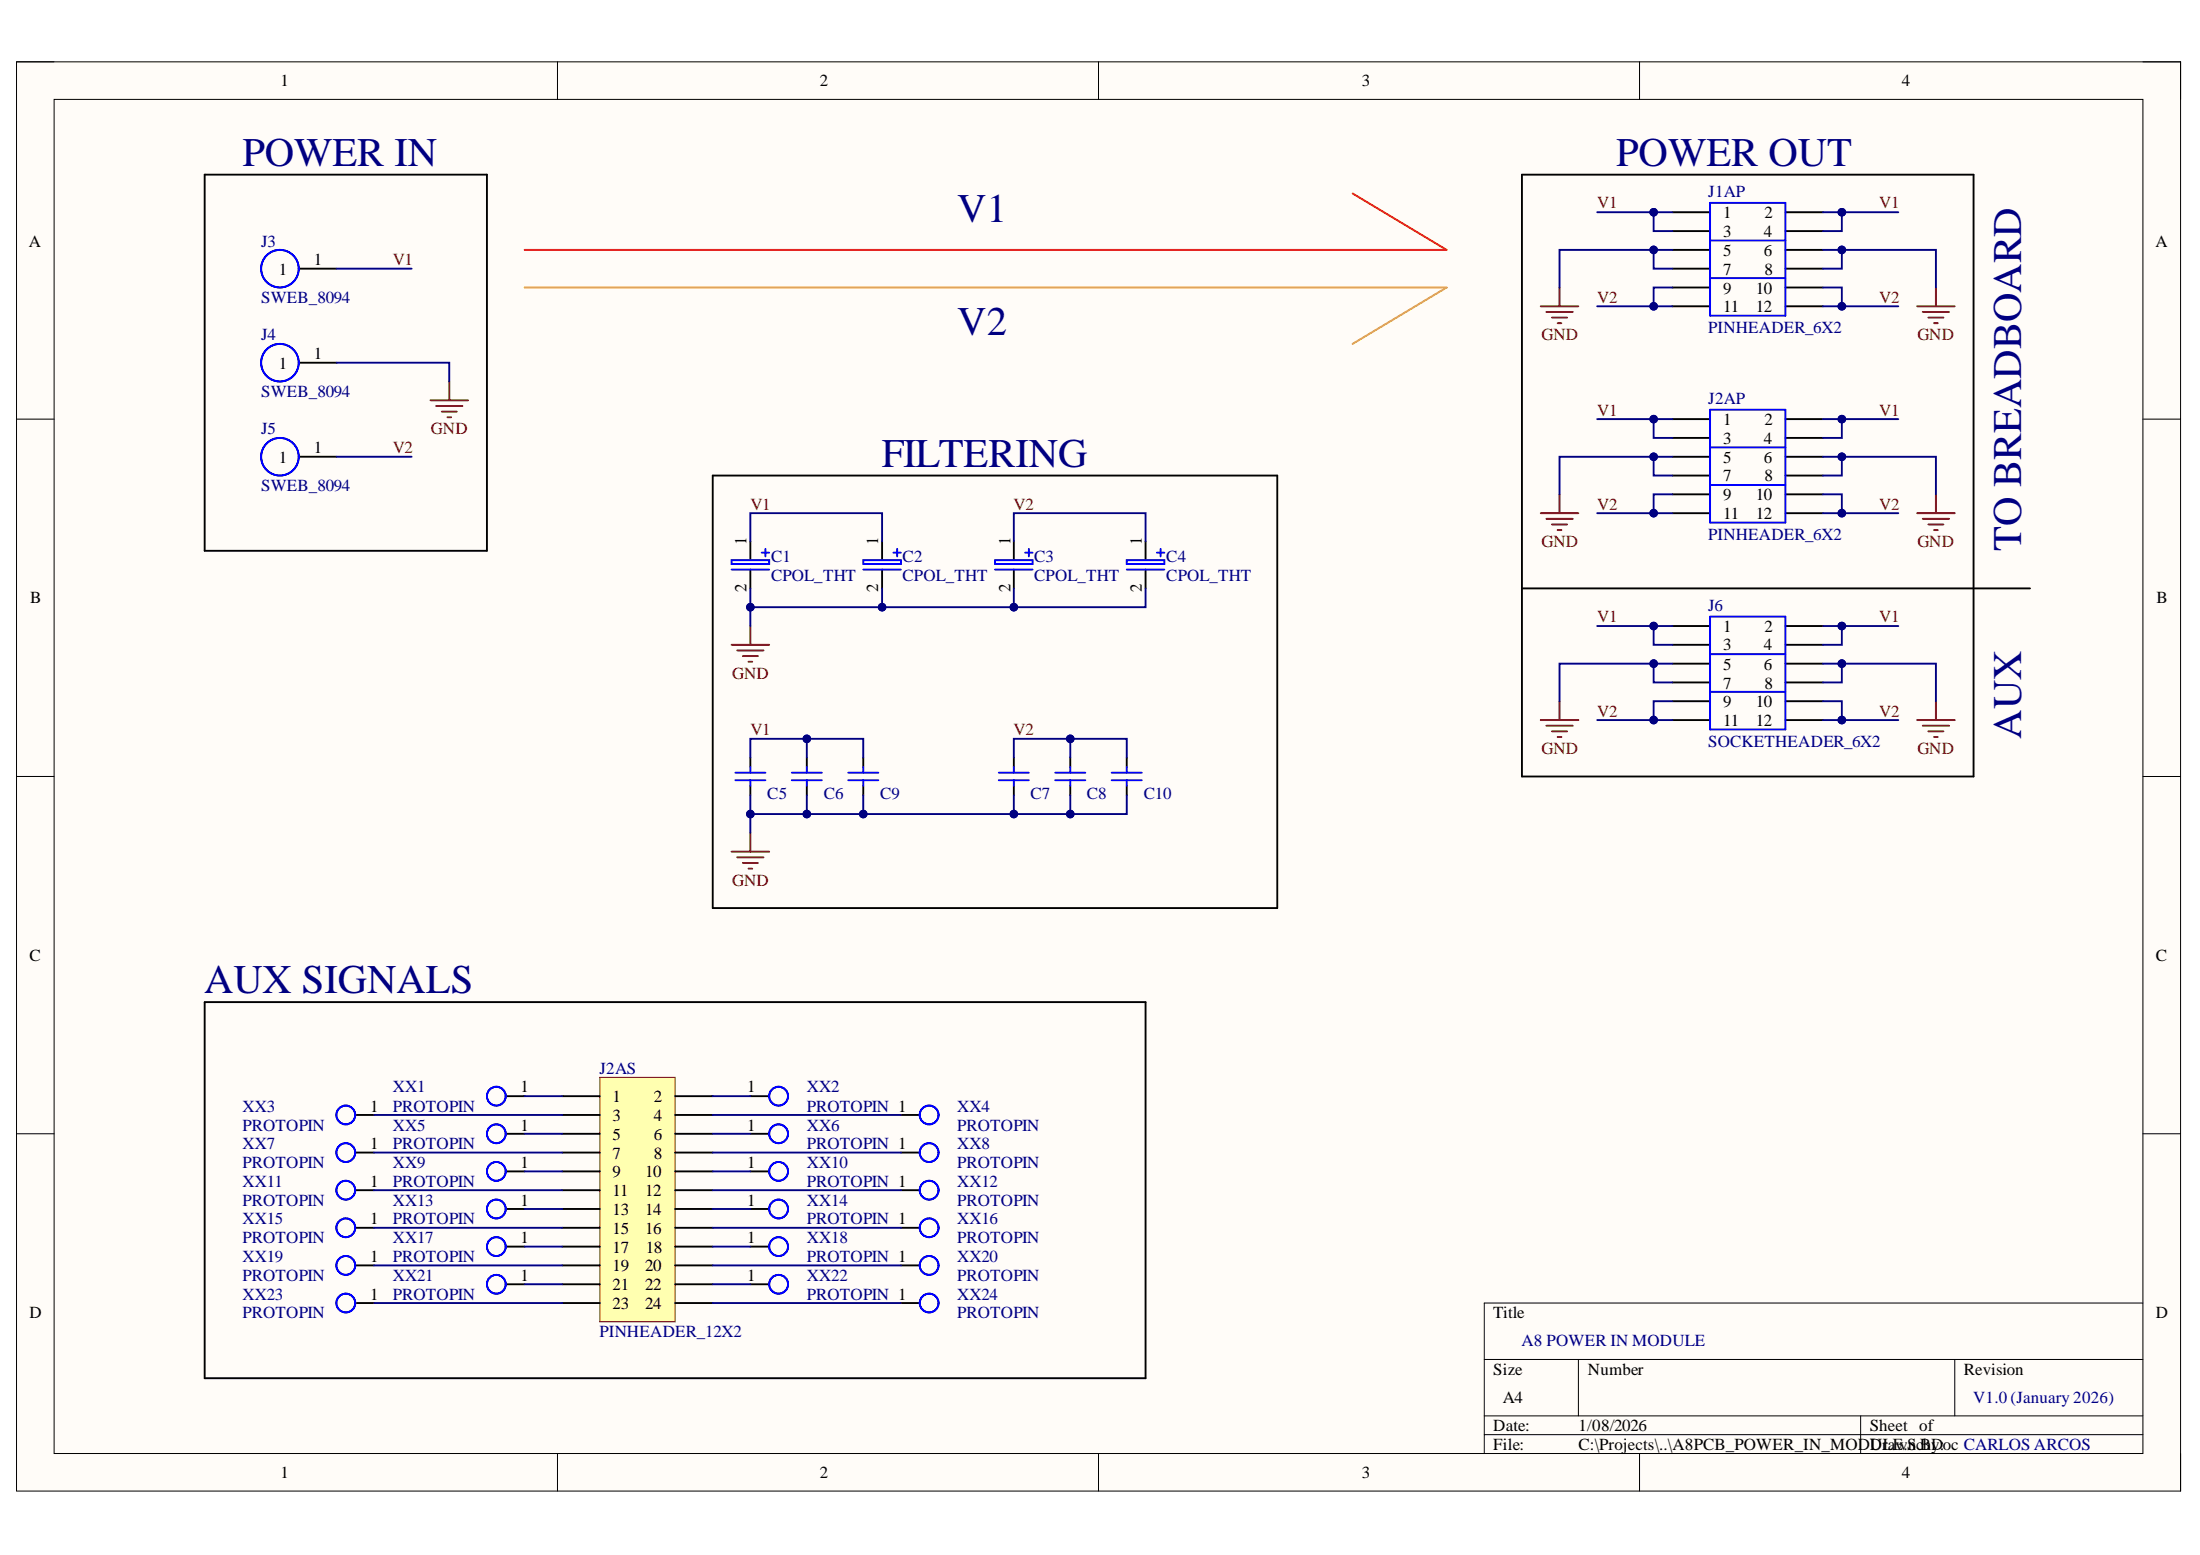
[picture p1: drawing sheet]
<svg xmlns="http://www.w3.org/2000/svg" width="297mm" height="210mm" viewBox="0 0 297 210" stroke-linecap="round" stroke-linejoin="round" font-family="sans-serif">
<path d="M2.2 8.3h292.2v193h-292.2z" fill-rule="evenodd" fill="#fffcf8"/>
<path d="M2.2 8.3h292.2v193h-292.2z" fill="none" stroke="#000" stroke-width=".14"/>
<path d="M7.3 13.4h282v182.8h-282z" fill-rule="evenodd" fill="#fffcf8"/>
<g fill="none" stroke="#000" stroke-width=".14">
<path d="M2.2 8.3h5.1M7.3 13.4h282v182.8h-282zM75.3 8.3v5.1M148.3 8.3v5.1M221.4 8.3v5.1M289.3 8.3h5.1v5.1M2.2 56.6h5.1M289.3 56.6h5.1M2.2 104.8h5.1M289.3 104.8h5.1M2.2 153h5.1M289.3 153h5.1"/>
<path d="M289.3 175.9h-88.9v20.3M75.3 196.2v5.1M148.3 196.2v5.1M200.4 183.5h88.9M200.4 191.1h88.9M200.4 193.7h88.9M213.1 183.5v7.6M221.4 196.2v5.1M251.2 191.1v5.1M263.9 183.5v7.6M294.4 196.2v5.1"/>
</g>
<path d="M40.3 36.3h5.1M40.3 49h5.1M40.3 61.7h5.1" fill="none" stroke="#000" stroke-width=".25"/>
<g fill="none" stroke="#00f" stroke-width=".25">
<circle cx="37.8" cy="36.3" r="2.54"/>
<circle cx="37.8" cy="49" r="2.54"/>
<circle cx="37.8" cy="61.7" r="2.54"/>
</g>
<path d="M81 145.4h10.2v33h-10.2z" fill-rule="evenodd" fill="#ffffb0"/>
<path d="M81 145.4h10.2v33h-10.2z" fill="none" stroke="#800000" stroke-width=".14"/>
<g fill="none" stroke="#000" stroke-width=".25">
<path d="M27.6 23.6h38.1v50.7h-38.1zM205.5 23.6h61v81.2h-61zM225.8 28.6h5.1M225.8 31.2h5.1M225.8 33.7h5.1M225.8 36.3h5.1M225.8 38.8h5.1M241.1 28.6h5M241.1 31.2h5M241.1 33.7h5M241.1 36.3h5M241.1 38.8h5"/>
<path d="M225.8 41.3h5.1M225.8 56.6h5.1M225.8 59.1h5.1M241.1 41.3h5M241.1 56.6h5M241.1 59.1h5M96.2 64.2h76.3v58.4h-76.3zM101.3 73.1v2.5M101.3 76.9v2.5M119.1 73.1v2.5M119.1 76.9v2.5M136.9 73.1v2.5"/>
<path d="M136.9 76.9v2.5M154.7 73.1v2.5M154.7 76.9v2.5M205.5 79.4h68.6M225.8 61.7h5.1M225.8 64.2h5.1M225.8 66.7h5.1M225.8 69.3h5.1M241.1 61.7h5M241.1 64.2h5M241.1 66.7h5M241.1 69.3h5"/>
<path d="M225.8 84.5h5.1M225.8 87h5.1M225.8 89.6h5.1M225.8 92.1h5.1M225.8 94.7h5.1M225.8 97.2h5.1M241.1 84.5h5M241.1 87h5M241.1 89.6h5M241.1 92.1h5M241.1 94.7h5M241.1 97.2h5"/>
<path d="M101.3 102.3v1.2M101.3 106.1v1.2M108.9 102.3v1.2M108.9 106.1v1.2M116.6 102.3v1.2M116.6 106.1v1.2M136.9 102.3v1.2M136.9 106.1v1.2M144.5 102.3v1.2M144.5 106.1v1.2M152.1 102.3v1.2M152.1 106.1v1.2"/>
<path d="M27.6 135.3h127.1v50.7h-127.1zM48 150.5h2.5M48 155.6h2.5M68.3 148h2.5M68.3 153h2.5M68.3 158.1h2.5M75.9 148h5.1M75.9 150.5h5.1M75.9 153h5.1M75.9 155.6h5.1M75.9 158.1h5.1M91.2 148h5"/>
<path d="M91.2 150.5h5M91.2 153h5M91.2 155.6h5M91.2 158.1h5M101.3 148h2.6M101.3 153h2.6M101.3 158.1h2.6M121.6 150.5h2.6M121.6 155.6h2.6M48 160.7h2.5M48 165.7h2.5M48 170.8h2.5"/>
<path d="M48 175.9h2.5M68.3 163.2h2.5M68.3 168.3h2.5M68.3 173.4h2.5M75.9 160.7h5.1M75.9 163.2h5.1M75.9 165.7h5.1M75.9 168.3h5.1M75.9 170.8h5.1M75.9 173.4h5.1M75.9 175.9h5.1M91.2 160.7h5"/>
<path d="M91.2 163.2h5M91.2 165.7h5M91.2 168.3h5M91.2 170.8h5M91.2 173.4h5M91.2 175.9h5M101.3 163.2h2.6M101.3 168.3h2.6M101.3 173.4h2.6M121.6 160.7h2.6M121.6 165.7h2.6M121.6 170.8h2.6"/>
<path d="M121.6 175.9h2.6"/>
</g>
<g fill="none" stroke="#00f" stroke-width=".25">
<path d="M230.9 32.5h10.2M230.9 37.5h10.2M230.9 27.4h10.2v15.2h-10.2zM230.9 55.3h10.2v15.2h-10.2zM98.8 75.6h5.1v.5h-5.1zM98.8 76.9h5.1M102.8 74.6h1.1M103.3 74.1v1M116.6 75.6h5v.5h-5zM116.6 76.9h5M120.6 74.6h1M121.1 74.1v1"/>
<path d="M134.3 75.6h5.1v.5h-5.1zM134.3 76.9h5.1M138.4 74.6h1M138.9 74.1v1M152.1 75.6h5.1v.5h-5.1zM152.1 76.9h5.1M156.2 74.6h1M156.7 74.1v1M230.9 60.4h10.2M230.9 65.5h10.2M230.9 83.2h10.2v15.3h-10.2zM230.9 88.3h10.2"/>
<path d="M230.9 93.4h10.2M99.3 105.3h4M99.3 104.3h4M101.3 103.5v.8M101.3 105.3v.8M106.9 105.3h4.1M106.9 104.3h4.1M108.9 103.5v.8M108.9 105.3v.8M114.5 105.3h4.1M114.5 104.3h4.1M116.6 103.5v.8"/>
<path d="M116.6 105.3v.8M134.8 105.3h4.1M134.8 104.3h4.1M136.9 103.5v.8M136.9 105.3v.8M142.5 105.3h4M142.5 104.3h4M144.5 103.5v.8M144.5 105.3v.8M150.1 105.3h4.1M150.1 104.3h4.1M152.1 103.5v.8"/>
<path d="M152.1 105.3v.8"/>
<circle cx="46.7" cy="150.5" r="1.27"/>
<circle cx="46.7" cy="155.6" r="1.27"/>
<circle cx="67" cy="148" r="1.27"/>
<circle cx="67" cy="153" r="1.27"/>
<circle cx="67" cy="158.1" r="1.27"/>
<circle cx="105.1" cy="158.1" r="1.27"/>
<circle cx="105.1" cy="153" r="1.27"/>
<circle cx="105.1" cy="148" r="1.27"/>
<circle cx="125.4" cy="150.5" r="1.27"/>
<circle cx="125.4" cy="155.6" r="1.27"/>
<circle cx="125.5" cy="155.6" r="1.27"/>
<circle cx="125.5" cy="150.5" r="1.27"/>
<circle cx="46.7" cy="165.7" r="1.27"/>
<circle cx="46.7" cy="170.8" r="1.27"/>
<circle cx="46.7" cy="160.7" r="1.27"/>
<circle cx="46.7" cy="175.9" r="1.27"/>
<circle cx="67" cy="168.3" r="1.27"/>
<circle cx="67" cy="163.2" r="1.27"/>
<circle cx="67" cy="173.4" r="1.27"/>
<circle cx="105.1" cy="173.4" r="1.27"/>
<circle cx="105.1" cy="163.2" r="1.27"/>
<circle cx="105.1" cy="168.3" r="1.27"/>
<circle cx="125.4" cy="165.7" r="1.27"/>
<circle cx="125.4" cy="170.8" r="1.27"/>
<circle cx="125.4" cy="160.7" r="1.27"/>
<circle cx="125.5" cy="160.7" r="1.27"/>
<circle cx="125.5" cy="170.8" r="1.27"/>
<circle cx="125.5" cy="175.9" r="1.27"/>
<circle cx="125.5" cy="165.7" r="1.27"/>
</g>
<g fill="none" stroke="#800000" stroke-width=".25">
<path d="M210.6 38.8v2.5M261.4 38.8v2.5M58.1 54h5.1M58.9 54.8h3.5M59.6 55.6h2.1M60.4 56.3h.5M60.7 51.5v2.5M208 41.3h5.1M208.8 42.1h3.5M209.5 42.9h2.1M210.3 43.6h.5M258.8 41.3h5.1"/>
<path d="M259.6 42.1h3.6M260.4 42.9h2M261.1 43.6h.5M208 69.3h5.1M208.8 70h3.5M209.5 70.8h2.1M210.3 71.6h.5M210.6 66.7v2.6M258.8 69.3h5.1M259.6 70h3.6M260.4 70.8h2M261.1 71.6h.5"/>
<path d="M261.4 66.7v2.6M98.8 87h5.1M99.5 87.8h3.6M100.3 88.6h2M101.1 89.3h.5M101.3 84.5v2.5M208 97.2h5.1M208.8 98h3.5M209.5 98.7h2.1M210.3 99.5h.5M210.6 94.7v2.5M258.8 97.2h5.1"/>
<path d="M259.6 98h3.6M260.4 98.7h2M261.1 99.5h.5M261.4 94.7v2.5M98.8 115h5.1M99.5 115.7h3.6M100.3 116.5h2M101.1 117.2h.5M101.3 112.4v2.6"/>
</g>
<path d="M182.6 26.1l12.7 7.6h-124.5" fill="none" stroke="#f00" stroke-width=".25"/>
<path d="M70.8 38.8h124.5l-12.7 7.6" fill="none" stroke="#f90" stroke-width=".25"/>
<path d="M246.1 38.8h2.6v2.5h-2.6" fill="none" stroke="#000080" stroke-width=".25"/>
<circle cx="248.7" cy="41.3" r=".51" fill="#000080"/>
<circle cx="248.7" cy="41.3" r=".51" fill="none" stroke="#000080" stroke-width=".14"/>
<path d="M248.7 41.3h7.6" fill="none" stroke="#000080" stroke-width=".25"/>
<circle cx="248.7" cy="41.3" r=".51" fill="#000080"/>
<circle cx="248.7" cy="41.3" r=".51" fill="none" stroke="#000080" stroke-width=".14"/>
<path d="M225.8 38.8h-2.5v2.5h2.5" fill="none" stroke="#000080" stroke-width=".25"/>
<circle cx="223.3" cy="41.3" r=".51" fill="#000080"/>
<circle cx="223.3" cy="41.3" r=".51" fill="none" stroke="#000080" stroke-width=".14"/>
<path d="M215.6 41.3h7.7" fill="none" stroke="#000080" stroke-width=".25"/>
<circle cx="223.3" cy="41.3" r=".51" fill="#000080"/>
<circle cx="223.3" cy="41.3" r=".51" fill="none" stroke="#000080" stroke-width=".14"/>
<path d="M246.1 28.6h2.6v2.6h-2.6" fill="none" stroke="#000080" stroke-width=".25"/>
<circle cx="248.7" cy="28.7" r=".51" fill="#000080"/>
<circle cx="248.7" cy="28.7" r=".51" fill="none" stroke="#000080" stroke-width=".14"/>
<path d="M248.7 28.6h7.6" fill="none" stroke="#000080" stroke-width=".25"/>
<circle cx="248.7" cy="28.7" r=".51" fill="#000080"/>
<circle cx="248.7" cy="28.7" r=".51" fill="none" stroke="#000080" stroke-width=".14"/>
<path d="M225.8 28.6h-2.5v2.6h2.5" fill="none" stroke="#000080" stroke-width=".25"/>
<circle cx="223.3" cy="28.7" r=".51" fill="#000080"/>
<circle cx="223.3" cy="28.7" r=".51" fill="none" stroke="#000080" stroke-width=".14"/>
<path d="M215.6 28.6h7.7" fill="none" stroke="#000080" stroke-width=".25"/>
<circle cx="223.3" cy="28.7" r=".51" fill="#000080"/>
<circle cx="223.3" cy="28.7" r=".51" fill="none" stroke="#000080" stroke-width=".14"/>
<path d="M225.8 33.7h-15.2v5.1" fill="none" stroke="#000080" stroke-width=".25"/>
<circle cx="223.3" cy="33.7" r=".51" fill="#000080"/>
<circle cx="223.3" cy="33.7" r=".51" fill="none" stroke="#000080" stroke-width=".14"/>
<path d="M223.3 33.7v2.6h2.5" fill="none" stroke="#000080" stroke-width=".25"/>
<circle cx="223.3" cy="33.7" r=".51" fill="#000080"/>
<circle cx="223.3" cy="33.7" r=".51" fill="none" stroke="#000080" stroke-width=".14"/>
<path d="M246.1 33.7h15.3v5.1" fill="none" stroke="#000080" stroke-width=".25"/>
<circle cx="248.7" cy="33.7" r=".51" fill="#000080"/>
<circle cx="248.7" cy="33.7" r=".51" fill="none" stroke="#000080" stroke-width=".14"/>
<path d="M248.7 33.7v2.6h-2.6" fill="none" stroke="#000080" stroke-width=".25"/>
<circle cx="248.7" cy="33.7" r=".51" fill="#000080"/>
<circle cx="248.7" cy="33.7" r=".51" fill="none" stroke="#000080" stroke-width=".14"/>
<path d="M246.1 66.7h2.6v2.6h-2.6" fill="none" stroke="#000080" stroke-width=".25"/>
<circle cx="248.7" cy="69.3" r=".51" fill="#000080"/>
<circle cx="248.7" cy="69.3" r=".51" fill="none" stroke="#000080" stroke-width=".14"/>
<path d="M248.7 69.3h7.6" fill="none" stroke="#000080" stroke-width=".25"/>
<circle cx="248.7" cy="69.3" r=".51" fill="#000080"/>
<circle cx="248.7" cy="69.3" r=".51" fill="none" stroke="#000080" stroke-width=".14"/>
<path d="M225.8 66.7h-2.5v2.6h2.5" fill="none" stroke="#000080" stroke-width=".25"/>
<circle cx="223.3" cy="69.3" r=".51" fill="#000080"/>
<circle cx="223.3" cy="69.3" r=".51" fill="none" stroke="#000080" stroke-width=".14"/>
<path d="M215.6 69.3h7.7" fill="none" stroke="#000080" stroke-width=".25"/>
<circle cx="223.3" cy="69.3" r=".51" fill="#000080"/>
<circle cx="223.3" cy="69.3" r=".51" fill="none" stroke="#000080" stroke-width=".14"/>
<path d="M246.1 56.6h2.6v2.5h-2.6" fill="none" stroke="#000080" stroke-width=".25"/>
<circle cx="248.7" cy="56.6" r=".51" fill="#000080"/>
<circle cx="248.7" cy="56.6" r=".51" fill="none" stroke="#000080" stroke-width=".14"/>
<path d="M248.7 56.6h7.6" fill="none" stroke="#000080" stroke-width=".25"/>
<circle cx="248.7" cy="56.6" r=".51" fill="#000080"/>
<circle cx="248.7" cy="56.6" r=".51" fill="none" stroke="#000080" stroke-width=".14"/>
<path d="M225.8 56.6h-2.5v2.5h2.5" fill="none" stroke="#000080" stroke-width=".25"/>
<circle cx="223.3" cy="56.6" r=".51" fill="#000080"/>
<circle cx="223.3" cy="56.6" r=".51" fill="none" stroke="#000080" stroke-width=".14"/>
<path d="M215.6 56.6h7.7" fill="none" stroke="#000080" stroke-width=".25"/>
<circle cx="223.3" cy="56.6" r=".51" fill="#000080"/>
<circle cx="223.3" cy="56.6" r=".51" fill="none" stroke="#000080" stroke-width=".14"/>
<path d="M225.8 61.7h-15.2v5" fill="none" stroke="#000080" stroke-width=".25"/>
<circle cx="223.3" cy="61.7" r=".51" fill="#000080"/>
<circle cx="223.3" cy="61.7" r=".51" fill="none" stroke="#000080" stroke-width=".14"/>
<path d="M223.3 61.7v2.5h2.5" fill="none" stroke="#000080" stroke-width=".25"/>
<circle cx="223.3" cy="61.7" r=".51" fill="#000080"/>
<circle cx="223.3" cy="61.7" r=".51" fill="none" stroke="#000080" stroke-width=".14"/>
<path d="M246.1 61.7h15.3v5" fill="none" stroke="#000080" stroke-width=".25"/>
<circle cx="248.7" cy="61.7" r=".51" fill="#000080"/>
<circle cx="248.7" cy="61.7" r=".51" fill="none" stroke="#000080" stroke-width=".14"/>
<path d="M248.7 61.7v2.5h-2.6" fill="none" stroke="#000080" stroke-width=".25"/>
<circle cx="248.7" cy="61.7" r=".51" fill="#000080"/>
<circle cx="248.7" cy="61.7" r=".51" fill="none" stroke="#000080" stroke-width=".14"/>
<path d="M45.4 36.3h10.2M45.4 49h15.3v2.5M45.4 61.7h10.2M246.1 94.7h2.6v2.5h-2.6" fill="none" stroke="#000080" stroke-width=".25"/>
<circle cx="248.7" cy="97.2" r=".51" fill="#000080"/>
<circle cx="248.7" cy="97.2" r=".51" fill="none" stroke="#000080" stroke-width=".14"/>
<path d="M248.7 97.2h7.6" fill="none" stroke="#000080" stroke-width=".25"/>
<circle cx="248.7" cy="97.2" r=".51" fill="#000080"/>
<circle cx="248.7" cy="97.2" r=".51" fill="none" stroke="#000080" stroke-width=".14"/>
<path d="M225.8 94.7h-2.5v2.5h2.5" fill="none" stroke="#000080" stroke-width=".25"/>
<circle cx="223.3" cy="97.2" r=".51" fill="#000080"/>
<circle cx="223.3" cy="97.2" r=".51" fill="none" stroke="#000080" stroke-width=".14"/>
<path d="M215.6 97.2h7.7" fill="none" stroke="#000080" stroke-width=".25"/>
<circle cx="223.3" cy="97.2" r=".51" fill="#000080"/>
<circle cx="223.3" cy="97.2" r=".51" fill="none" stroke="#000080" stroke-width=".14"/>
<path d="M246.1 84.5h2.6v2.5h-2.6" fill="none" stroke="#000080" stroke-width=".25"/>
<circle cx="248.7" cy="84.5" r=".51" fill="#000080"/>
<circle cx="248.7" cy="84.5" r=".51" fill="none" stroke="#000080" stroke-width=".14"/>
<path d="M248.7 84.5h7.6" fill="none" stroke="#000080" stroke-width=".25"/>
<circle cx="248.7" cy="84.5" r=".51" fill="#000080"/>
<circle cx="248.7" cy="84.5" r=".51" fill="none" stroke="#000080" stroke-width=".14"/>
<path d="M225.8 84.5h-2.5v2.5h2.5" fill="none" stroke="#000080" stroke-width=".25"/>
<circle cx="223.3" cy="84.5" r=".51" fill="#000080"/>
<circle cx="223.3" cy="84.5" r=".51" fill="none" stroke="#000080" stroke-width=".14"/>
<path d="M215.6 84.5h7.7" fill="none" stroke="#000080" stroke-width=".25"/>
<circle cx="223.3" cy="84.5" r=".51" fill="#000080"/>
<circle cx="223.3" cy="84.5" r=".51" fill="none" stroke="#000080" stroke-width=".14"/>
<path d="M225.8 89.6h-15.2v5.1" fill="none" stroke="#000080" stroke-width=".25"/>
<circle cx="223.3" cy="89.6" r=".51" fill="#000080"/>
<circle cx="223.3" cy="89.6" r=".51" fill="none" stroke="#000080" stroke-width=".14"/>
<path d="M223.3 89.6v2.5h2.5" fill="none" stroke="#000080" stroke-width=".25"/>
<circle cx="223.3" cy="89.6" r=".51" fill="#000080"/>
<circle cx="223.3" cy="89.6" r=".51" fill="none" stroke="#000080" stroke-width=".14"/>
<path d="M246.1 89.6h15.3v5.1" fill="none" stroke="#000080" stroke-width=".25"/>
<circle cx="248.7" cy="89.6" r=".51" fill="#000080"/>
<circle cx="248.7" cy="89.6" r=".51" fill="none" stroke="#000080" stroke-width=".14"/>
<path d="M248.7 89.6v2.5h-2.6" fill="none" stroke="#000080" stroke-width=".25"/>
<circle cx="248.7" cy="89.6" r=".51" fill="#000080"/>
<circle cx="248.7" cy="89.6" r=".51" fill="none" stroke="#000080" stroke-width=".14"/>
<g fill="none" stroke="#000080" stroke-width=".25">
<path d="M101.3 79.4v5.1M50.5 150.5h25.4M50.5 155.6h25.4M70.8 148h5.1M70.8 153h5.1M70.8 158.1h5.1M96.2 148h5.1M96.2 150.5h25.4M96.2 153h5.1M96.2 155.6h25.4M96.2 158.1h5.1M50.5 160.7h25.4"/>
<path d="M50.5 165.7h25.4M50.5 170.8h25.4M50.5 175.9h25.4M70.8 163.2h5.1M70.8 168.3h5.1M70.8 173.4h5.1M96.2 160.7h25.4M96.2 163.2h5.1M96.2 165.7h25.4M96.2 168.3h5.1M96.2 170.8h25.4M96.2 173.4h5.1"/>
<path d="M96.2 175.9h25.4"/>
</g>
<circle cx="101.3" cy="82" r=".51" fill="#000080"/>
<circle cx="101.3" cy="82" r=".51" fill="none" stroke="#000080" stroke-width=".14"/>
<path d="M154.7 79.4v2.6h-53.4" fill="none" stroke="#000080" stroke-width=".25"/>
<circle cx="101.3" cy="82" r=".51" fill="#000080"/>
<circle cx="101.3" cy="82" r=".51" fill="none" stroke="#000080" stroke-width=".14"/>
<circle cx="119.1" cy="82" r=".51" fill="#000080"/>
<circle cx="119.1" cy="82" r=".51" fill="none" stroke="#000080" stroke-width=".14"/>
<circle cx="136.9" cy="82" r=".51" fill="#000080"/>
<circle cx="136.9" cy="82" r=".51" fill="none" stroke="#000080" stroke-width=".14"/>
<path d="M136.9 79.4v2.6" fill="none" stroke="#000080" stroke-width=".25"/>
<circle cx="136.9" cy="82" r=".51" fill="#000080"/>
<circle cx="136.9" cy="82" r=".51" fill="none" stroke="#000080" stroke-width=".14"/>
<path d="M119.1 79.4v2.6" fill="none" stroke="#000080" stroke-width=".25"/>
<circle cx="119.1" cy="82" r=".51" fill="#000080"/>
<circle cx="119.1" cy="82" r=".51" fill="none" stroke="#000080" stroke-width=".14"/>
<path d="M101.3 73.1v-3.8h17.8v3.8M136.9 73.1v-3.8h17.8v3.8M101.3 107.3v5.1" fill="none" stroke="#000080" stroke-width=".25"/>
<circle cx="101.3" cy="109.9" r=".51" fill="#000080"/>
<circle cx="101.3" cy="109.9" r=".51" fill="none" stroke="#000080" stroke-width=".14"/>
<path d="M144.5 107.3v2.6h-43.2" fill="none" stroke="#000080" stroke-width=".25"/>
<circle cx="101.3" cy="109.9" r=".51" fill="#000080"/>
<circle cx="101.3" cy="109.9" r=".51" fill="none" stroke="#000080" stroke-width=".14"/>
<circle cx="108.9" cy="109.9" r=".51" fill="#000080"/>
<circle cx="108.9" cy="109.9" r=".51" fill="none" stroke="#000080" stroke-width=".14"/>
<circle cx="116.6" cy="109.9" r=".51" fill="#000080"/>
<circle cx="116.6" cy="109.9" r=".51" fill="none" stroke="#000080" stroke-width=".14"/>
<circle cx="136.9" cy="109.9" r=".51" fill="#000080"/>
<circle cx="136.9" cy="109.9" r=".51" fill="none" stroke="#000080" stroke-width=".14"/>
<circle cx="144.5" cy="109.9" r=".51" fill="#000080"/>
<circle cx="144.5" cy="109.9" r=".51" fill="none" stroke="#000080" stroke-width=".14"/>
<path d="M136.9 107.3v2.6" fill="none" stroke="#000080" stroke-width=".25"/>
<circle cx="136.9" cy="109.9" r=".51" fill="#000080"/>
<circle cx="136.9" cy="109.9" r=".51" fill="none" stroke="#000080" stroke-width=".14"/>
<path d="M101.3 102.3v-2.6h7.6v2.6" fill="none" stroke="#000080" stroke-width=".25"/>
<circle cx="108.9" cy="99.7" r=".51" fill="#000080"/>
<circle cx="108.9" cy="99.7" r=".51" fill="none" stroke="#000080" stroke-width=".14"/>
<path d="M136.9 102.3v-2.6h7.6v2.6" fill="none" stroke="#000080" stroke-width=".25"/>
<circle cx="144.5" cy="99.7" r=".51" fill="#000080"/>
<circle cx="144.5" cy="99.7" r=".51" fill="none" stroke="#000080" stroke-width=".14"/>
<path d="M108.9 107.3v2.6" fill="none" stroke="#000080" stroke-width=".25"/>
<circle cx="108.9" cy="109.9" r=".51" fill="#000080"/>
<circle cx="108.9" cy="109.9" r=".51" fill="none" stroke="#000080" stroke-width=".14"/>
<path d="M144.5 99.7h7.6v2.6" fill="none" stroke="#000080" stroke-width=".25"/>
<circle cx="144.5" cy="99.7" r=".51" fill="#000080"/>
<circle cx="144.5" cy="99.7" r=".51" fill="none" stroke="#000080" stroke-width=".14"/>
<path d="M152.1 107.3v2.6h-7.6" fill="none" stroke="#000080" stroke-width=".25"/>
<circle cx="144.5" cy="109.9" r=".51" fill="#000080"/>
<circle cx="144.5" cy="109.9" r=".51" fill="none" stroke="#000080" stroke-width=".14"/>
<path d="M108.9 99.7h7.7v2.6" fill="none" stroke="#000080" stroke-width=".25"/>
<circle cx="108.9" cy="99.7" r=".51" fill="#000080"/>
<circle cx="108.9" cy="99.7" r=".51" fill="none" stroke="#000080" stroke-width=".14"/>
<path d="M116.6 107.3v2.6" fill="none" stroke="#000080" stroke-width=".25"/>
<circle cx="116.6" cy="109.9" r=".51" fill="#000080"/>
<circle cx="116.6" cy="109.9" r=".51" fill="none" stroke="#000080" stroke-width=".14"/>
<g font-size="5.5" fill="#000080">
<text x="32.7" y="22.4">POWER IN</text>
<text x="218.2" y="22.4">POWER OUT</text>
<text x="129.2" y="30">V1</text>
<text x="129.2" y="45.3">V2</text>
<text x="119.1" y="63">FILTERING</text>
<text x="272.9" y="74.4" transform="rotate(-90 272.9 74.4)">TO BREADBOARD</text>
<text x="272.9" y="99.7" transform="rotate(-90 272.9 99.7)">AUX</text>
<text x="27.6" y="134.1">AUX SIGNALS</text>
</g>
<g font-size="2.3">
<text x="37.9" y="11.7">1</text>
<text x="110.7" y="11.7">2</text>
<text x="183.9" y="11.7">3</text>
<text x="256.8" y="11.7">4</text>
<text x="232.7" y="29.5">1</text>
<text x="238.2" y="29.5">2</text>
<text x="3.9" y="33.3">A</text>
<text x="42.4" y="35.8">1</text>
<text x="232.7" y="32">3</text>
<text x="232.7" y="34.6">5</text>
<text x="238.2" y="32">4</text>
<text x="238.2" y="34.6">6</text>
<text x="291" y="33.3">A</text>
<text x="37.6" y="37.1">1</text>
<text x="232.7" y="37.1">7</text>
<text x="232.7" y="39.6">9</text>
<text x="237.1" y="39.6">10</text>
<text x="238.2" y="37.1">8</text>
<text x="232.7" y="42.2">11</text>
<text x="237.1" y="42.2">12</text>
<text x="37.6" y="49.8">1</text>
<text x="42.4" y="48.5">1</text>
<text x="232.7" y="57.4">1</text>
<text x="232.7" y="59.9">3</text>
<text x="238.2" y="59.9">4</text>
<text x="238.2" y="57.4">2</text>
<text x="37.6" y="62.4">1</text>
<text x="42.4" y="61.2">1</text>
<text x="232.7" y="62.4">5</text>
<text x="232.7" y="65">7</text>
<text x="238.2" y="62.4">6</text>
<text x="238.2" y="65">8</text>
<text x="232.7" y="67.5">9</text>
<text x="232.7" y="70">11</text>
<text x="237.1" y="67.5">10</text>
<text x="237.1" y="70">12</text>
<text x="100.8" y="73.6" transform="rotate(-90 100.8 73.6)">1</text>
<text x="118.6" y="73.6" transform="rotate(-90 118.6 73.6)">1</text>
<text x="136.4" y="73.6" transform="rotate(-90 136.4 73.6)">1</text>
<text x="154.2" y="73.6" transform="rotate(-90 154.2 73.6)">1</text>
<text x="4.1" y="81.5">B</text>
<text x="100.8" y="79.9" transform="rotate(-90 100.8 79.9)">2</text>
<text x="118.6" y="79.9" transform="rotate(-90 118.6 79.9)">2</text>
<text x="136.4" y="79.9" transform="rotate(-90 136.4 79.9)">2</text>
<text x="154.2" y="79.9" transform="rotate(-90 154.2 79.9)">2</text>
<text x="291.2" y="81.5">B</text>
<text x="232.7" y="85.3">1</text>
<text x="232.7" y="87.8">3</text>
<text x="238.2" y="87.8">4</text>
<text x="238.2" y="85.3">2</text>
<text x="232.7" y="90.4">5</text>
<text x="232.7" y="92.9">7</text>
<text x="232.7" y="95.5">9</text>
<text x="237.1" y="95.5">10</text>
<text x="238.2" y="90.4">6</text>
<text x="238.2" y="92.9">8</text>
<text x="232.7" y="98">11</text>
<text x="237.1" y="98">12</text>
<text x="4" y="129.7">C</text>
<text x="291.1" y="129.7">C</text>
<text x="70.3" y="147.4">1</text>
<text x="82.7" y="148.8">1</text>
<text x="88.3" y="148.8">2</text>
<text x="100.9" y="147.4">1</text>
<text x="50" y="150.1">1</text>
<text x="50" y="155.1">1</text>
<text x="70.3" y="152.6">1</text>
<text x="82.7" y="151.3">3</text>
<text x="82.7" y="153.9">5</text>
<text x="88.3" y="151.3">4</text>
<text x="88.3" y="153.9">6</text>
<text x="100.9" y="152.6">1</text>
<text x="50" y="160.2">1</text>
<text x="70.3" y="157.7">1</text>
<text x="82.7" y="156.4">7</text>
<text x="82.7" y="158.9">9</text>
<text x="82.7" y="161.5">11</text>
<text x="87.1" y="158.9">10</text>
<text x="87.1" y="161.5">12</text>
<text x="88.3" y="156.4">8</text>
<text x="100.9" y="157.7">1</text>
<text x="50" y="165.3">1</text>
<text x="70.3" y="162.7">1</text>
<text x="70.3" y="167.8">1</text>
<text x="82.7" y="164">13</text>
<text x="82.7" y="166.5">15</text>
<text x="87.1" y="164">14</text>
<text x="87.1" y="166.5">16</text>
<text x="100.9" y="162.7">1</text>
<text x="100.9" y="167.8">1</text>
<text x="50" y="170.3">1</text>
<text x="70.3" y="172.9">1</text>
<text x="82.7" y="169.1">17</text>
<text x="82.7" y="171.6">19</text>
<text x="87.1" y="171.6">20</text>
<text x="87.2" y="169.1">18</text>
<text x="100.9" y="172.9">1</text>
<text x="4" y="178">D</text>
<text x="50" y="175.4">1</text>
<text x="82.7" y="174.1">21</text>
<text x="82.7" y="176.7">23</text>
<text x="87.1" y="174.1">22</text>
<text x="87.1" y="176.7">24</text>
<text x="201.6" y="178">Title</text>
<text x="291.1" y="178">D</text>
<text x="201.6" y="185.6">Size</text>
<text x="214.4" y="185.6">Number</text>
<text x="265.1" y="185.6">Revision</text>
<text x="202.9" y="189.4">A4</text>
<text x="201.6" y="193.2">Date:</text>
<text x="201.6" y="195.7">File:</text>
<text x="213.1" y="193.2">1/08/2026</text>
<text x="213.1" y="195.7">C:\Projects\..\A8PCB_POWER_IN_MODDLE.S By:</text>
<text x="252.4" y="193.2">Sheet of</text>
<text x="252.5" y="195.7">UrawnchDoc CARLOS ARCOS</text>
<text x="37.9" y="199.5">1</text>
<text x="110.7" y="199.5">2</text>
<text x="183.9" y="199.5">3</text>
<text x="256.8" y="199.5">4</text>
</g>
<g font-size="2.3" fill="#800000">
<text x="215.7" y="28.1">V1</text>
<text x="253.7" y="28.1">V1</text>
<text x="53" y="35.8">V1</text>
<text x="215.7" y="40.9">V2</text>
<text x="253.7" y="40.9">V2</text>
<text x="208.1" y="46">GND</text>
<text x="258.9" y="46">GND</text>
<text x="58.2" y="58.6">GND</text>
<text x="215.7" y="56.1">V1</text>
<text x="253.7" y="56.1">V1</text>
<text x="53" y="61.2">V2</text>
<text x="101.3" y="68.8">V1</text>
<text x="136.8" y="68.8">V2</text>
<text x="215.7" y="68.8">V2</text>
<text x="253.7" y="68.8">V2</text>
<text x="208.1" y="73.8">GND</text>
<text x="258.9" y="73.8">GND</text>
<text x="215.7" y="84">V1</text>
<text x="253.7" y="84">V1</text>
<text x="98.9" y="91.7">GND</text>
<text x="101.3" y="99.3">V1</text>
<text x="136.8" y="99.3">V2</text>
<text x="208.1" y="101.8">GND</text>
<text x="215.7" y="96.7">V2</text>
<text x="253.7" y="96.7">V2</text>
<text x="258.9" y="101.8">GND</text>
<text x="98.9" y="119.6">GND</text>
</g>
<g font-size="2.3" fill="#000080">
<text x="230.6" y="26.6">J1AP</text>
<text x="35.3" y="33.3">J3</text>
<text x="35.3" y="40.9">SWEB_8094</text>
<text x="35.3" y="46">J4</text>
<text x="230.6" y="44.9">PINHEADER_6X2</text>
<text x="35.3" y="53.6">SWEB_8094</text>
<text x="35.3" y="58.6">J5</text>
<text x="230.6" y="54.6">J2AP</text>
<text x="35.3" y="66.2">SWEB_8094</text>
<text x="104.1" y="75.9">C1</text>
<text x="121.9" y="75.9">C2</text>
<text x="139.6" y="75.9">C3</text>
<text x="157.5" y="75.9">C4</text>
<text x="230.6" y="72.8">PINHEADER_6X2</text>
<text x="104.1" y="78.4">CPOL_THT</text>
<text x="121.9" y="78.4">CPOL_THT</text>
<text x="139.6" y="78.4">CPOL_THT</text>
<text x="157.5" y="78.4">CPOL_THT</text>
<text x="230.6" y="82.5">J6</text>
<text x="230.6" y="100.8">SOCKETHEADER_6X2</text>
<text x="103.6" y="107.9">C5</text>
<text x="111.2" y="107.9">C6</text>
<text x="118.8" y="107.9">C9</text>
<text x="139.1" y="107.9">C7</text>
<text x="146.7" y="107.9">C8</text>
<text x="154.4" y="107.9">C10</text>
<text x="53" y="147.4">XX1</text>
<text x="80.9" y="144.9">J2AS</text>
<text x="108.9" y="147.4">XX2</text>
<text x="32.7" y="150.1">XX3</text>
<text x="32.7" y="152.6">PROTOPIN</text>
<text x="32.7" y="155.1">XX7</text>
<text x="53" y="150.1">PROTOPIN</text>
<text x="53" y="152.6">XX5</text>
<text x="53" y="155.1">PROTOPIN</text>
<text x="108.9" y="150.1">PROTOPIN 1</text>
<text x="108.9" y="152.6">XX6</text>
<text x="108.9" y="155.1">PROTOPIN 1</text>
<text x="129.2" y="150.1">XX4</text>
<text x="129.2" y="152.6">PROTOPIN</text>
<text x="129.2" y="155.1">XX8</text>
<text x="32.7" y="157.7">PROTOPIN</text>
<text x="32.7" y="160.2">XX11</text>
<text x="53" y="157.7">XX9</text>
<text x="53" y="160.2">PROTOPIN</text>
<text x="108.9" y="157.7">XX10</text>
<text x="108.9" y="160.2">PROTOPIN 1</text>
<text x="129.2" y="157.7">PROTOPIN</text>
<text x="129.2" y="160.2">XX12</text>
<text x="32.7" y="162.7">PROTOPIN</text>
<text x="32.7" y="165.3">XX15</text>
<text x="32.7" y="167.8">PROTOPIN</text>
<text x="53" y="162.7">XX13</text>
<text x="53" y="165.3">PROTOPIN</text>
<text x="53" y="167.8">XX17</text>
<text x="108.9" y="162.7">XX14</text>
<text x="108.9" y="165.3">PROTOPIN 1</text>
<text x="108.9" y="167.8">XX18</text>
<text x="129.2" y="162.7">PROTOPIN</text>
<text x="129.2" y="165.3">XX16</text>
<text x="129.2" y="167.8">PROTOPIN</text>
<text x="32.7" y="170.3">XX19</text>
<text x="32.7" y="172.9">PROTOPIN</text>
<text x="53" y="170.3">PROTOPIN</text>
<text x="53" y="172.9">XX21</text>
<text x="108.9" y="170.3">PROTOPIN 1</text>
<text x="108.9" y="172.9">XX22</text>
<text x="129.2" y="170.3">XX20</text>
<text x="129.2" y="172.9">PROTOPIN</text>
<text x="32.7" y="175.4">XX23</text>
<text x="32.7" y="178">PROTOPIN</text>
<text x="53" y="175.4">PROTOPIN</text>
<text x="108.9" y="175.4">PROTOPIN 1</text>
<text x="129.2" y="175.4">XX24</text>
<text x="129.2" y="178">PROTOPIN</text>
<text x="80.9" y="180.5">PINHEADER_12X2</text>
<text x="205.4" y="181.8">A8 POWER IN MODULE</text>
<text x="266.4" y="189.4">V1.0 (January 2026)</text>
</g>
</svg>
